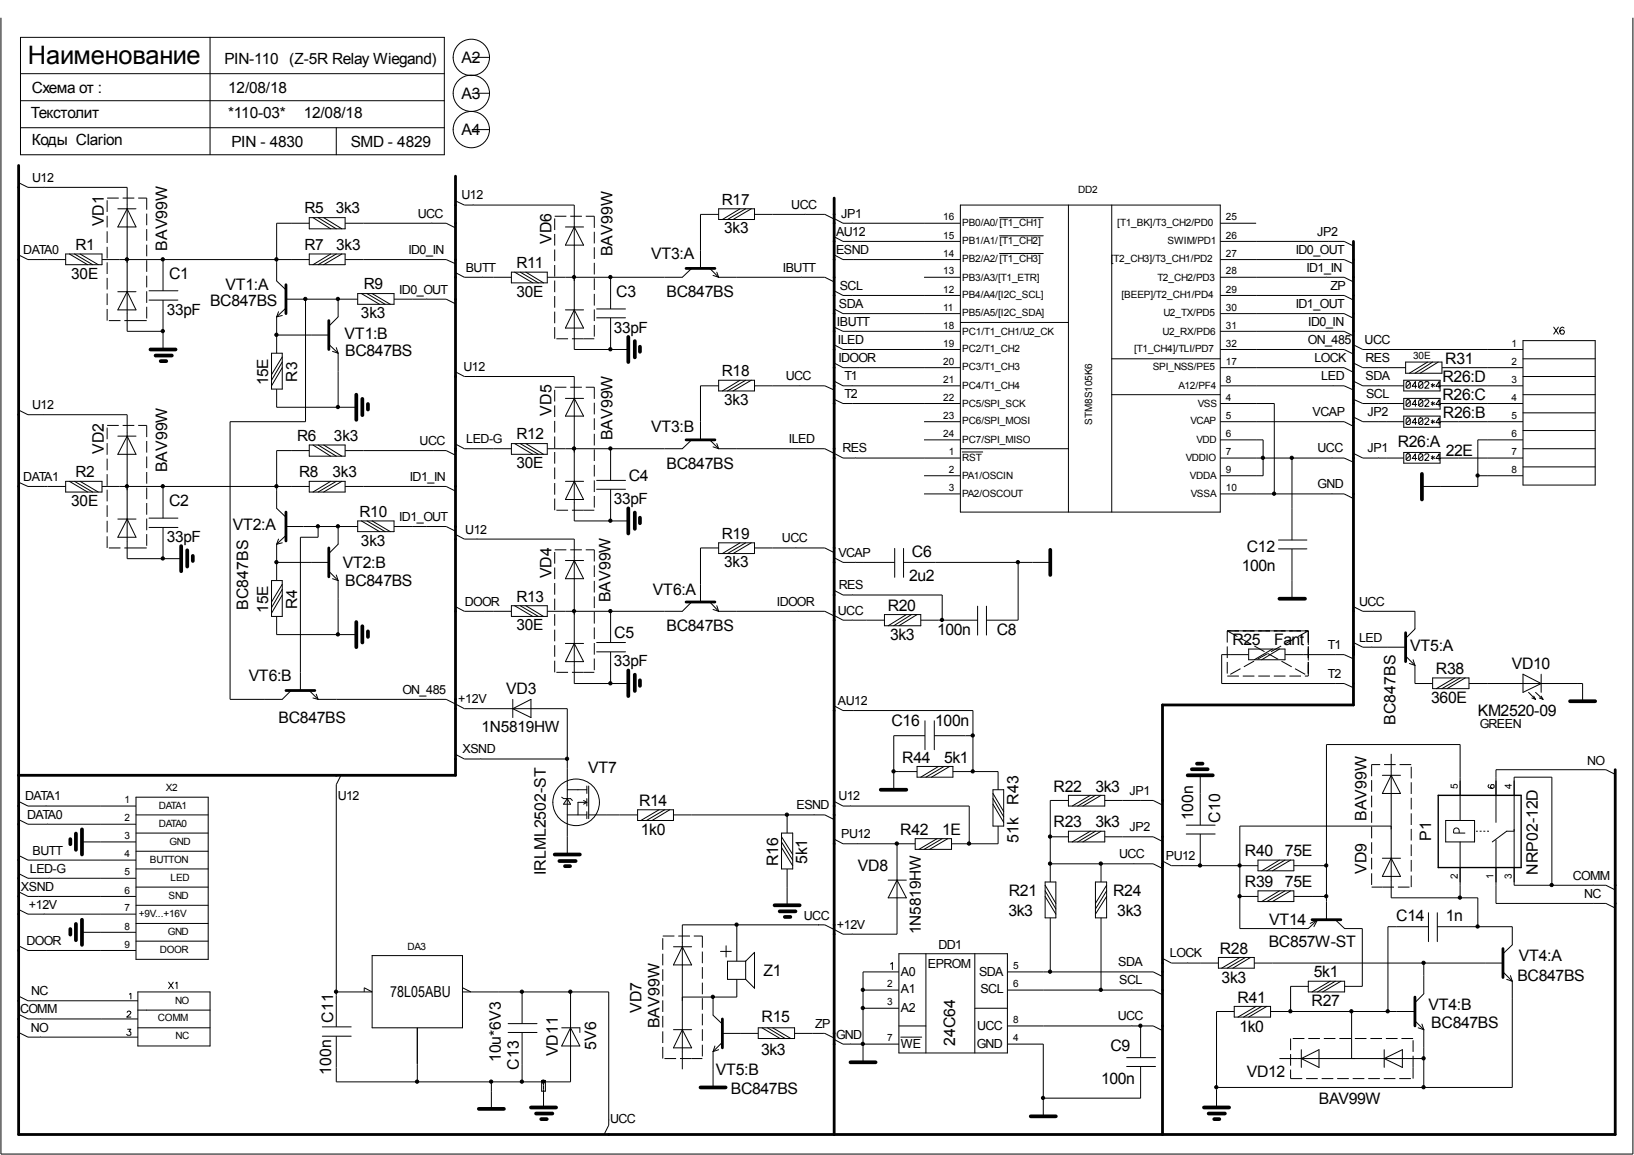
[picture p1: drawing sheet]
<svg xmlns="http://www.w3.org/2000/svg" width="297mm" height="210mm" viewBox="0 0 297 210" stroke-linecap="round" stroke-linejoin="round" font-family="sans-serif">
<g fill="none" stroke="#000" stroke-width=".18">
<path d="M.2 3.2v206.5h296.6v-206.5M3.7 6.8h77.1v21.3h-77.1zM3.7 18.3h77.1M3.7 13.4h77.1M38.2 6.8v21.3M85.8 10.4h3.3M85.8 16.9h3.3M3.4 33.2l1.7 .9h18v26.1h6.5M3.7 23.2h77.1M8 34v.1M21.4 37.9h3.3M23.1 37.9l1.6 3.3h-3.3z"/>
<path d="M56.2 39.6h6.5v2h-6.5zM56.9 39.6l3.2 2M57.8 39.6l3.3 2M58.8 39.6l3.3 2M61.1 23.2v4.9M82.8 36.5l1.6 .8h20v26.2h9.8M85.8 23.6h3.3M86 37.2v.1M130.6 39h-3.3v9.8M130.6 37.9h6.6v2h-6.6zM134.5 37.9l-3.2 2M135.6 37.9l-3.4 2"/>
<path d="M136.6 37.9l-3.3 2M137.2 39h12.7l1.7 .8M146.4 38.9v.1M151.6 39.7l1.6 .9h21.4M174.6 37.3h47.2v55.8h-47.2zM181.7 39.6h8M194.2 37.3v55.8M202.1 37.3v55.8M3.4 46.3l1.7 .9h6.8M8 47.1v.1M11.9 46.2h6.6v1.9h-6.6zM12.6 46.2l3.3 1.9"/>
<path d="M13.5 46.2l3.3 1.9M14.6 46.2l3.3 1.9M18.5 47.2h37.7M21.4 53h3.3M23.1 53l1.6 3.3h-3.3zM27.1 52.8h5.2M27.1 54.5h5.2M29.6 47.2v5.6M29.6 54.5v9M50.3 57.6v6.6M50.6 56.7l-.3 .9M51.3 57.3l-1 .3"/>
<path d="M52 54.4h13M52 56l-1.7 1.6M55.5 54.4v22.2h-13.7v50.5h9.5l1.6-1.6M56.2 40.6h-5.9v10.5l1.7 1.6M56.2 46.2h6.5v1.9h-6.5zM60.1 46.2l-3.2 1.9M61.1 46.2l-3.3 1.9M61.5 54.4v3.2l-1.7 1.7M62.1 46.2l-3.3 1.9M62.7 47.2h18.4l1.7 .7M62.7 40.6h18.4l1.7 .8M65 53.4h6.6v1.9h-6.6z"/>
<path d="M65.7 53.4l3.3 1.9M66.7 53.4l3.3 1.9M67.6 53.4l3.4 1.9M71.6 54.4h9.5l1.7 .8M77.6 54.3v.1M77.8 47.1v.1M78.5 40.5v.1M82.8 49.5l1.6 .9h8.6M87.7 50.3v.1M93 49.5h6.5v1.9h-6.5zM93.6 49.5l3.3 1.9M94.6 49.5l3.3 1.9"/>
<path d="M95.6 49.5l3.2 1.9M102.8 41.2h3.3M102.8 56.3h3.3M104.4 41.2l1.7 3.3h-3.3zM104.4 56.3l1.7 3.3h-3.3zM108.5 56.1h5.2M108.5 57.8h5.2M111 50.4v5.7M111 57.8v5.7M125.7 48.8l-1.7 1.6h-24.5M129 48.8l1.6 1.6M129.6 50.1l1 .3"/>
<path d="M130.3 49.5l.3 .9M130.6 50.4h19.3l1.7 .8M145.7 50.3v.1M151.6 46.3l1.6 .9h21.4M151.6 59.5l1.6 .7h21.4M151.6 56.1l1.6 .9h21.4M151.6 52.8l1.6 .9h21.4M151.6 43l1.6 .9h21.4M154.9 40.5v.1M154.9 43.8v.1M154.9 53.6v.1M154.9 56.9v.1"/>
<path d="M155.2 47.1v.1M168 50.4h6.6M174.6 58.6h19.6M181.7 46.1h8M181.7 42.9h8M221.8 47.2h22.5l1.7 .7M221.8 40.6h6.5M221.8 50.4h22.5l1.7 .8M221.8 57h22.5l1.7 .8M221.8 53.7h22.5l1.7 .8M221.8 43.9h22.5l1.7 .8M240.5 47.1v.1"/>
<path d="M240.5 56.9v.1M241.1 50.3v.1M241.5 43.8v.1M243.4 53.6v.1M282.4 59.5l.9 1.2M283.3 59.5l-.9 1.2M284.3 59.6l-.1-.1a.63 .63 0 0 0-.7 .4 .63 .63 0 0 0 .3 .8 .42 .42 0 0 0 .6-.2 .42 .42 0 0 0-.3-.6 .42 .42 0 0 0-.6 .4M3.4 74.5l1.7 .9h18v26.1h9.8M8 75.3v.1M21.4 79.3h3.3M23.1 79.3l1.6 3.3h-3.3zM49.4 64.2h1.9v6.5h-1.9z"/>
<path d="M50.3 70.7v3.3h14.5M50.3 60.9h9.5M51.3 66.8l-1.9 3.3M51.3 65.8l-1.9 3.3M51.3 64.9l-1.9 3.2M59.8 62.6l1.7 1.6M60.5 63.9l1 .3M61.1 63.2l.4 1M61.5 64.2v9.8M82.8 67.6l1.6 .8h20v26.3h9.8M86.4 68.3v.1M102.8 72.4h3.3"/>
<path d="M104.4 72.4l1.7 3.2h-3.3zM125.7 79.9l-1.7 1.6h-24.5M129 79.9l1.6 1.6M130.6 70.1h-3.3v9.8M130.6 69.1h6.6v1.9h-6.6zM134.5 69.1l-3.2 1.9M135.6 69.1l-3.4 1.9M136.6 69.1l-3.3 1.9M137.2 70.1h12.7l1.7 .8M145.4 70v.1M151.6 72.6l1.6 .7h21.4M151.6 66l1.6 .8h21.4"/>
<path d="M151.6 62.7l1.6 .8h21.4M151.6 69.3l1.6 .8h21.4M154.9 63.4v.1M154.9 70v.1M154.9 73.3h.1M155.5 60.1v.1M156.2 66.7v.1M168 76.6h6.6M168 79.9h6.6M202.1 71.7h19.7M202.1 65.2h19.7M221.8 79.9h7.8v6.6h-7.8"/>
<path d="M221.8 76.6h22.5l1.7 .9M221.8 70.1h22.5l1.7 .8M221.8 66.8h22.5l1.7 .9M221.8 60.2h22.5l1.7 .9M221.8 73.3h9.8v16.5M221.8 63.5h22.5l1.7 .9M241.5 60.1v.1M241.8 76.6h.1M242.1 63.4v.1M242.1 66.7v.1M242.4 70v.1M246 75.8l1.7 .8h7.5"/>
<path d="M246 72.6l1.7 .7h7.5M246 66l1.7 .8h7.8M246 62.7l1.7 .8h29.2M246 69.3l1.7 .8h7.5M250.6 63.4v.1M250.6 66.7v.1M250.6 70v.1M250.6 73.3h.1M250.6 76.6h.1M255.2 69.1h6.6v1.9h-6.6zM255.2 72.4h6.6v2h-6.6zM255.2 75.6h6.6v2.1h-6.6z"/>
<path d="M255.5 65.8h6.6v2h-6.6zM255.8 72.7h.4l.2 .2v.8l-.2 .1h-.4l-.2-.1v-.8zM255.8 76h.4l.2 .2v.8l-.2 .1h-.4l-.2-.1v-.8zM255.8 69.4h.4l.2 .2v.8l-.2 .1h-.4l-.2-.1v-.8zM256.4 72.9l-.8 .8M256.4 76.2l-.8 .8M256.4 69.6l-.8 .8M257.6 73.5h-.9l.6-.8v1.1M257.6 76.8h-.9l.6-.8v1.1M257.6 70.2h-.9l.6-.8v1.1M258.1 72.7h.4l.2 .2v.8l-.2 .1h-.4l-.2-.1v-.8zM258.1 76h.4l.2 .2v.8l-.2 .1h-.4l-.2-.1v-.8z"/>
<path d="M258.1 69.4h.4l.2 .2v.8l-.2 .1h-.4l-.2-.1v-.8zM258.7 72.9l-.8 .8M258.7 76.2l-.8 .8M258.7 69.6l-.8 .8M259 72.9l.2-.2h.5l.1 .3-.8 .8h.8M259 76.2l.2-.2h.5l.1 .3-.8 .8h.8M259 69.6l.2-.2h.5l.1 .3-.8 .8h.8M259.5 65.8l-3.3 2M260.2 73.2l.6 .3M260.2 76.5l.6 .3M260.2 69.9l.6 .3M260.4 69.7v.7"/>
<path d="M260.4 73v.7M260.4 76.3v.7M260.4 65.8l-3.2 2M260.8 73.2l-.6 .3M260.8 76.5l-.6 .3M260.8 69.9l-.6 .3M261.5 65.8l-3.4 2M261.8 76.6h15.1M261.8 73.3h15.1M261.8 70.1h15.1M261.9 73.5h-.9l.6-.8v1.1M261.9 76.8h-.9l.6-.8v1.1"/>
<path d="M261.9 70.2h-.9l.6-.8v1.1M262.1 66.8h14.8M276.9 79.9h-8.3v8.5h-10.1M276.9 68.4h13.1M276.9 61.9h13.1v26.3h-13.1zM276.9 71.7h13.1M276.9 65.2h13.1M276.9 75h13.1M276.9 78.2h13.1M3.4 87.6l1.7 .8h6.8M8 88.3v.1M11.9 87.5h6.6v1.9h-6.6z"/>
<path d="M12.6 87.5l3.3 1.9M13.5 87.5l3.3 1.9M14.6 87.5l3.3 1.9M18.5 88.4h37.7M21.4 94.3h3.3M23.1 94.3l1.6 3.3h-3.3zM27.1 94.2h5.2M27.1 95.9h5.2M29.6 88.4v5.8M29.6 95.9v5.6M50.3 98.9v6.6M50.6 98l-.3 .9"/>
<path d="M51.3 98.7l-1 .2M52 95.7h13M52 97.3l-1.7 1.6M56.2 81.9h-5.9v10.5l1.7 1.6M56.2 87.5h6.5v1.9h-6.5zM56.2 80.9h6.5v2h-6.5zM56.9 80.9l3.2 2M57.8 95.7v1.9h-3.2v27.9M57.8 80.9l3.3 2M58.8 80.9l3.3 2M60.1 87.5l-3.2 1.9M61.1 87.5l-3.3 1.9"/>
<path d="M61.5 95.7v3.2l-1.7 1.7M62.1 87.5l-3.3 1.9M62.7 88.4h18.4l1.7 .9M62.7 81.9h18.4l1.7 .8M65 94.7h6.6v1.9h-6.6zM65.7 94.7l3.3 1.9M66.7 94.7l3.3 1.9M67.6 94.7l3.4 1.9M71.6 95.7h9.5l1.7 .8M77.6 95.6v.1M78.1 88.3v.1M78.8 81.8v.1"/>
<path d="M82.8 97.1l1.6 .9h20v26.2h9.8M82.8 80.7l1.6 .8h8.6M86.7 97.9v.1M88.3 81.5h.1M93 80.6h6.5v2h-6.5zM93.6 80.6l3.3 2M94.6 80.6l3.3 2M95.6 80.6l3.2 2M102.8 87.5h3.3M104.4 87.5l1.7 3.3h-3.3zM108.5 87.3h5.2M108.5 88.9h5.2"/>
<path d="M111 81.5v5.8M111 88.9v5.8M129.6 81.2l1 .3M130.3 80.6l.3 .9M130.6 81.5h19.3l3.3 1.7h21.4M130.6 99.6h-3.3v9.8M130.6 98.7h6.6v1.9h-6.6zM134.5 98.7l-3.2 1.9M135.6 98.7l-3.4 1.9M136.6 98.7l-3.3 1.9M137.2 99.6h12.7l1.7 .8M144.7 99.5v.1"/>
<path d="M146 81.5h.1M155.5 83.2h.1M162.6 99.7v5.2M164.3 99.7v5.2M168 89.8h6.6M168 86.5h6.6M174.6 81.5h19.6M174.9 82.1h3.7M221.8 89.8h22.5l1.7 .8M221.8 83.2h22.5l1.7 .8M232.4 98.1h5.2M232.4 99.8h5.2"/>
<path d="M234.9 83.2v14.9M234.9 99.8v9M242.1 83.2h.1M242.1 89.7v.1M246 82.4l1.7 .8h7.5M250.6 83.2h.1M255.2 82.2h6.6v2h-6.6zM255.8 82.5h.4l.2 .2v.8l-.2 .2h-.4l-.2-.2v-.8zM256.4 82.7l-.8 .8M257.6 83.3h-.9l.6-.8v1.2M258.1 82.5h.4l.2 .2v.8l-.2 .2h-.4l-.2-.2v-.8zM258.7 82.7l-.8 .8"/>
<path d="M259 82.7l.2-.2 .5 .1 .1 .2-.8 .9h.8M260.2 83l.6 .3M260.4 82.8v.7M260.8 83l-.6 .3M261.8 83.2h15.1M261.9 83.3h-.9l.6-.8v1.2M268.6 86.5h8.3M276.9 81.5h13.1M276.9 84.9h13.1M49.4 105.5h1.9v6.5h-1.9zM50.3 112v3.3h14.5M50.3 102.2h9.5"/>
<path d="M51.3 108.1l-1.9 3.3M51.3 107.1l-1.9 3.3M51.3 106.2l-1.9 3.2M59.8 103.8l1.7 1.7M60.5 105.2l1 .3M61.1 104.5l.4 1M61.5 105.5v9.8M82.8 110.3l1.6 .8h8.6M88.1 111v.1M93 110.1h6.5v1.9h-6.5zM93.6 110.1l3.3 1.9M94.6 110.1l3.3 1.9"/>
<path d="M95.6 110.1l3.2 1.9M102.8 101.9h3.3M102.8 116.9h3.3M104.4 101.9l1.7 3.3h-3.3zM104.4 116.9l1.7 3.3h-3.3zM108.5 116.8h5.2M108.5 118.5h5.2M111 111.1v5.7M111 118.5v5.7M125.7 109.4l-1.7 1.7h-24.5M129 109.4l1.6 1.7M129.6 110.8l1 .3"/>
<path d="M130.3 110.1l.3 1M130.6 111.1h19.3l1.7 .8M145 111v.1M151.6 111.9l1.6 .8h7.6M151.6 107.3l1.6 .8h18.1v4.6M151.6 101.4l1.6 .8h9.4M154.9 108v.1M154.9 112.6v.1M155.5 102.1v.1M160.8 111.7h6.6v2h-6.6zM164.3 102.2h26.6M164.8 111.7l-3.3 2"/>
<path d="M165.7 111.7l-3.2 2M166.7 111.7l-3.3 2M167.4 112.7h10.3M177.7 110.2v5.2M179.3 110.2v5.2M185.1 102.2v10.5h-5.8M227 119h-4.9v5.2h22.2l1.7 .8M227 118h6.6v1.9h-6.6zM231.3 118l-3.3 1.9M232.6 118l-3.2 1.9M233.6 119h10.7l1.7 .7M242.7 118.9v.1"/>
<path d="M246 110.3l1.7 .8h9.5v3.2l-1.7 1.7M246 116.8l1.7 .8h7.8M249.3 117.5v.1M249.7 111v.1M255.5 119.2l1.7 1.7M256.9 119.9l.3 1M56.2 125.5l1.6 1.6M56.9 126.8l.9 .3M57.5 126.2l.3 .9M57.8 127.1h23.3l3.3 1.7h18.7v26.5M77.6 127v.1M82.8 137.1l1.6 .8h18.7"/>
<path d="M86 128.7v.1M87.4 137.9h.1M93.2 127.1v3.3M93.2 128.8l3.3-1.7v3.3zM151.6 128.3l1.6 .8h23.7v11.1M155.2 129v.1M166.7 139.3h6.5v1.9h-6.5zM168.1 133.7h-5.6v9.8M168.1 131v5.2M169.8 133.7h7.1M169.8 131v5.2M170.6 139.3l-3.2 1.9"/>
<path d="M171.6 139.3l-3.3 1.9M172.6 139.3l-3.3 1.9M242.7 124.1v.1M252.9 137v26.2h15.7v5.2M256.2 120.6l1 .3M257.2 120.9v3.3h3.2M260.4 123.2h6.6v2h-6.6zM264.4 123.2l-3.3 2M265.4 123.2l-3.3 2M266.4 123.2l-3.3 2M267 124.2h20.7v3.2M276.9 122.5l3.3 1.7-3.3 1.6z"/>
<path d="M277.9 125.8l1.2 1.3M278.5 126.8l.6 .3M278.8 126.5l.3 .6M279.1 125.8l1.4 1.3M279.8 126.8l.7 .3M280.2 126.5l.3 .6M280.2 122.5v3.3M290.3 139.8v.1M3.4 145.6l1.7 .9h19.6M3.4 155.5l1.7 .8h19.6M3.4 158.8l1.7 .8h19.6M3.4 148.9l1.7 .9h19.6"/>
<path d="M8.4 146.4v.1M8.6 149.7v.1M9 156.2v.1M9 159.5v.1M14.9 153h9.8M24.7 148.1h13.1M24.7 144.9h13.1v29.4h-13.1zM24.7 157.9h13.1M24.7 151.4h13.1M24.7 154.7h13.1M61.1 144.9h.1M62 140.9l-.9 1.7v44"/>
<path d="M102.1 144.9l.3 .2h1.3l.4 .4M103.1 148.1h3.6M103.1 143.5h3.6M103.1 145.1l.6 1h-1.3zM106.1 145.5l.6 .3M106.7 142.8v1.4M106.7 145.1v1.4M106.7 147.5v1.3M106.7 145.8l-.6 .3M106.7 145.8h-1.6v2.3M107 148.1h8.9M107 142.8v6"/>
<path d="M115.9 147.2h6.5v1.9h-6.5zM119.8 147.2l-3.3 1.9M120.8 147.2l-3.3 1.9M121.8 147.2l-3.3 1.9M122.4 148.1h27.5l1.7 .8M142.1 151.4h2v6.5h-2zM142.1 152.1l2 3.2M142.1 153l2 3.3M142.1 154l2 3.3M143.1 148.1v3.3M143.1 157.9v6.6M148 148v.1"/>
<path d="M151.6 145.6l1.6 .9h23v6.8M151.6 152.5l1.6 .8h13.2M154.6 146.4v.1M155.9 153.3h.1M161.5 159.9h3.3M162.5 140.2h4.2M163.1 153.3v16.5h-9.9l-3.3-1.7h-25.9v26.2M163.1 159.9l1.7 3.3h-3.3zM166.4 152.4h6.6v2h-6.6zM170.3 152.4l-3.3 2M171.3 152.4l-3.3 2M172.3 152.4l-3.3 2"/>
<path d="M173.2 140.2h8.2v3.3M180.5 143.5h2v6.6h-2zM180.5 146.1l2 3.4M180.5 145.1l2 3.3M180.5 144.2l2 3.3M181.4 150.1v3.2h-8.4M190.9 152.1h3.3M190.9 157h18.7l1.7 .8M194.2 144.5h6.6v2h-6.6zM194.2 145.5h-3.3v14.8M194.2 151.1h6.6v1.9h-6.6zM198.2 151.1l-3.3 1.9"/>
<path d="M198.2 144.5l-3.3 2M199.1 151.1l-3.2 1.9M199.1 144.5l-3.2 2M200.2 157v3.3M200.2 151.1l-3.4 1.9M200.2 144.5l-3.4 2M200.8 152.1h8.8l1.7 .8M200.8 145.5h8.8l1.7 .8M206.1 156.9v.1M207.3 145.4v.1M207.3 152v.1M211.3 156.5l1.6 .8h15.8"/>
<path d="M214.9 157.2v.1M215.6 150h5.3M215.6 151.6h5.3M218.2 140.9v9.1M218.2 151.6v5.7M228.7 156.3h6.5v2h-6.5zM232.6 156.3l-3.2 2M233.6 156.3l-3.3 2M234.6 156.3l-3.3 2M235.2 157.3h5.9M251.3 140.9h3.3M251.3 156h3.3"/>
<path d="M252.9 150.1h-27.5v18.7h12.4l1.7-1.7M252.9 140.9l1.7 3.3h-3.3zM252.9 156l1.7 3.3h-3.3zM262.8 149.1h5.3v3.9h-5.3zM265.3 151.4v-.4a.51 .51 0 0 0-.5-.5 .51 .51 0 0 0-.6 .5v.4h2.2M265.4 149.1v-13.8h-24.3v31.8M265.4 153v10.2M268.3 151.1h.3M269 151.1h.3M269.7 151.1h.3M270.3 151.1h.4M270.7 142.6l-.2 .2a.59 .59 0 0 0 .5 .5 .59 .59 0 0 0 .6-.4 .32 .32 0 0 0-.5-.3 .32 .32 0 0 0 0 .6l.2 .1"/>
<path d="M271.9 152.7v11.5h20l1.7 .8M275.3 151.1h-1.4l-2.6 1.9M293.6 140.7l-1.7-.8h-20v9.6M3.4 171.9l1.7 .8h19.6M3.4 165.3l1.7 .8h19.6M3.4 162.1l1.7 .8h19.6M7 162.8v.1M8 166v.1M8.4 172.6v.1M14.9 169.4h9.8M24.7 171h13.1M24.7 167.8h13.1"/>
<path d="M24.7 164.5h13.1M24.7 161.2h13.1M30.6 178.5l.9 1.2M31.5 178.5l-.9 1.2M31.9 178.7l.3-.2v1.2M67.6 173.7h16.5v13.1h-16.5zM84.1 179.5l1.5 .8M122.4 172.1h3.3M124 172.1l1.7 3.3h-3.3zM131 172.9h1.9M132 171.9v2M133.9 178v3.2h-9.9"/>
<path d="M133.9 168.1v6.6M135.6 174.7h-3.4v3.3h3.4M135.6 174.7v3.3M135.6 174.7l1.6-1.6v6.5l-1.6-1.6M148.7 168.1h.1M154.9 169.7v.1M156.9 179.9h6.5M161.9 175.2l.3-.3v1.3M163.4 176.6h-6.5v16.5M163.4 173.3h19.7v18.1h-19.7zM168.3 173.3v18.1M177.2 173.3v18.1"/>
<path d="M183.1 176.6h26.5l1.7 .9M183.1 179.9h26.5l1.7 .9M190 160.3h1.9v6.5h-1.9zM190 160.9l1.9 3.3M190 161.9l1.9 3.3M190 162.9l1.9 3.2M190.9 166.8v9.8M199.1 160.3h2.1v6.5h-2.1zM200.2 166.8v13.1M201.2 160.9l-2.1 3.3M201.2 161.9l-2.1 3.3M201.2 162.9l-2.1 3.2"/>
<path d="M205.7 176.5v.1M205.7 179.8v.1M211.3 174.2l1.6 .8h8.6M215.9 174.9v.1M221.5 174h6.5v2h-6.5zM225.4 162.9h3.3M225.4 174l-3.3 2M226.4 174l-3.3 2M227.3 174l-3.2 2M228 175h45.2M228.7 161.9h6.5v1.9h-6.5zM232.6 161.9l-3.2 1.9"/>
<path d="M233.6 161.9l-3.3 1.9M234.6 161.9l-3.3 1.9M235.2 162.9h5.9M237.8 179.3h-3.2v4.5M237.8 178.3h6.6v2h-6.6zM239.5 167.1l-.7 1.3M239.5 167.1l-1.3 .7M241.8 178.3l-3.3 2M242.7 167.1l1.7 1.7h3.2v10.5h-3.2M242.7 178.3l-3.2 2M243.8 178.3l-3.3 2M258.8 175v5.6l-1.6 1.6"/>
<path d="M259.7 168.4h-7.4v15.4M259.7 165.9v5.2M261.3 168.4h13.6v3.3l-1.7 1.6M261.3 165.9v5.2M273.2 176.6l1.7 1.7M273.9 178l1 .3M274.6 177.3l.3 1M274.9 178.3v19.3h-53.8M282.1 160.9v-19.7h-6.8v19.7h16.6l1.7 .8M289.6 160.8v.1M289.6 164.1v.1M3.4 187.6l1.7 .9h20"/>
<path d="M3.4 184.3l1.7 .9h20M3.4 181l1.7 .9h20M7.4 181.8v.1M7.4 185.1v.1M7.4 188.4v.1M23.1 184l.1-.2a.34 .34 0 0 1 .5 0 .34 .34 0 0 1-.1 .5l-.6 .5h.8M23.2 187h.6l-.3 .5a.38 .38 0 0 1 .2 .5 .38 .38 0 0 1-.6 .1l-.1-.1M23.5 180.7l.3-.2v1M25.1 180.3h13.1v9.8h-13.1zM25.1 183.6h13.1M25.1 186.8h13.1M58.6 186.6h5.2"/>
<path d="M58.6 188.3h5.2M61.1 180.3h6.5l-1.4-.8v.8M75.9 186.8v9.8M84.1 180.3h26.6v24.2l-.9 1.7M89.3 196.6v4.9M92.4 186h5.2M92.4 187.6h5.2M94.9 180.3v5.7M94.9 187.6v9M98.5 196.4h.6v1.9h-.6zM98.8 196.6v4.7M102.1 186.8h3.3v.8"/>
<path d="M103.7 180.3v16.3h-42.6v-8.3M103.7 186.8l1.7 3.3h-3.3zM122.4 187.1h3.3M124 187.1l1.7 3.3h-3.3zM129.6 181.2v3.3l1.7 1.6M129.6 191.1v6.5M130 190.1l-.4 1M130.6 190.8l-1 .3M131.3 187.8h6.5M131.3 189.4l-1.7 1.7M137.8 186.8h6.6v1.9h-6.6zM138.5 186.8l3.3 1.9"/>
<path d="M139.5 186.8l3.2 1.9M140.5 186.8l3.3 1.9M144.4 187.8h5.5l1.7 .9M149.7 187.7v.1M151.6 188.9l1.6 .9h10.2M154.6 189.7v.1M156.9 183.2h6.5M163.4 186.5h4.9M163.7 188.5h3.9M177.2 183.2h5.9M183.1 189.8h6.6v13.1M183.1 186.5h26.5l1.7 .8"/>
<path d="M204.8 192.2h5.3M204.8 193.8h5.3M205.7 186.4v.1M207.3 193.8v5.8h-17.6M207.3 186.5v5.7M224.4 183.8h-3.3v17.5M224.4 182.9h6.6v1.9h-6.6zM228.3 182.9l-3.3 1.9M229.4 182.9l-3.3 1.9M230.3 182.9l-3.3 1.9M231 183.8h26.2M232.6 192.4h26.2"/>
<path d="M236.6 190.8v3.2M236.6 192.4l3.2-1.6v3.2zM245.7 183.8v8.6M251.6 190.8v3.2M251.6 192.4l3.3-1.6v3.2zM257.2 185.5l1.6 1.6M257.8 186.8l1 .3M258.5 186.1l.3 1M258.8 187.1v10.5M110.7 203.6h.1"/>
<circle cx="85.7" cy="16.9" r="3.3"/>
<circle cx="85.7" cy="10.4" r="3.3"/>
<circle cx="85.7" cy="23.6" r="3.3"/>
<circle cx="104.7" cy="145.8" r="4.2"/>
</g>
<g fill="#000" stroke="#000" stroke-width=".18">
<circle cx="23.1" cy="47.1" r=".3"/>
<circle cx="29.6" cy="47.1" r=".3"/>
<circle cx="50.3" cy="47.1" r=".3"/>
<circle cx="55.5" cy="54.3" r=".3"/>
<circle cx="61.4" cy="54.3" r=".3"/>
<circle cx="104.4" cy="50.3" r=".3"/>
<circle cx="111" cy="50.3" r=".3"/>
<circle cx="29.6" cy="60.2" r=".3"/>
<circle cx="50.3" cy="60.8" r=".3"/>
<circle cx="61.4" cy="74" r=".3"/>
<circle cx="111" cy="63.5" r=".3"/>
<circle cx="23.1" cy="88.4" r=".3"/>
<circle cx="29.6" cy="88.4" r=".3"/>
<circle cx="50.3" cy="88.4" r=".3"/>
<circle cx="57.8" cy="95.6" r=".3"/>
<circle cx="61.4" cy="95.6" r=".3"/>
<circle cx="104.4" cy="81.5" r=".3"/>
<circle cx="111" cy="94.6" r=".3"/>
<circle cx="111" cy="81.5" r=".3"/>
<circle cx="229.6" cy="83.2" r=".3"/>
<circle cx="231.6" cy="89.7" r=".3"/>
<circle cx="234.8" cy="83.2" r=".3"/>
<circle cx="268.6" cy="86.4" r=".3"/>
<circle cx="29.6" cy="101.5" r=".3"/>
<circle cx="50.3" cy="102.2" r=".3"/>
<circle cx="61.4" cy="115.3" r=".3"/>
<circle cx="104.4" cy="111.1" r=".3"/>
<circle cx="111" cy="111.1" r=".3"/>
<circle cx="171.2" cy="112.7" r=".3"/>
<circle cx="185" cy="102.2" r=".3"/>
<circle cx="103.1" cy="137.9" r=".3"/>
<circle cx="111" cy="124.2" r=".3"/>
<circle cx="176.8" cy="133.7" r=".3"/>
<circle cx="143" cy="148.1" r=".3"/>
<circle cx="162.4" cy="140.2" r=".3"/>
<circle cx="163" cy="153.3" r=".3"/>
<circle cx="176.1" cy="153.3" r=".3"/>
<circle cx="176.8" cy="140.2" r=".3"/>
<circle cx="190.9" cy="152" r=".3"/>
<circle cx="190.9" cy="156.9" r=".3"/>
<circle cx="200.1" cy="156.9" r=".3"/>
<circle cx="218.1" cy="157.3" r=".3"/>
<circle cx="225.3" cy="157.3" r=".3"/>
<circle cx="241.1" cy="157.3" r=".3"/>
<circle cx="133.9" cy="168" r=".3"/>
<circle cx="156.8" cy="179.9" r=".3"/>
<circle cx="190.9" cy="176.6" r=".3"/>
<circle cx="200.1" cy="179.9" r=".3"/>
<circle cx="225.3" cy="162.9" r=".3"/>
<circle cx="241.1" cy="162.9" r=".3"/>
<circle cx="258.8" cy="175" r=".3"/>
<circle cx="265.4" cy="163.1" r=".3"/>
<circle cx="268.6" cy="168.4" r=".3"/>
<circle cx="282.1" cy="160.8" r=".3"/>
<circle cx="61.1" cy="180.2" r=".3"/>
<circle cx="75.8" cy="196.6" r=".3"/>
<circle cx="89.3" cy="196.6" r=".3"/>
<circle cx="94.9" cy="196.6" r=".3"/>
<circle cx="94.9" cy="180.2" r=".3"/>
<circle cx="98.8" cy="196.6" r=".3"/>
<circle cx="103.7" cy="180.2" r=".3"/>
<circle cx="129.6" cy="181.2" r=".3"/>
<circle cx="156.8" cy="183.2" r=".3"/>
<circle cx="156.8" cy="189.7" r=".3"/>
<circle cx="189.6" cy="199.5" r=".3"/>
<circle cx="207.3" cy="186.4" r=".3"/>
<circle cx="221.1" cy="197.6" r=".3"/>
<circle cx="234.6" cy="183.8" r=".3"/>
<circle cx="245.7" cy="183.8" r=".3"/>
<circle cx="252.3" cy="183.8" r=".3"/>
<circle cx="258.8" cy="192.3" r=".3"/>
<circle cx="258.8" cy="197.6" r=".3"/>
</g>
<g fill="none" stroke="#000" stroke-width=".51">
<path d="M3.4 30.1v176.1h290.2v-66.3M82.8 32v108.9h-79.4M151.6 36v170.2M52 51.7v5.3M59.8 58.3v5.2M124.7 48.8h5.3M246 43.9v84.2h-34.7v78.1M124.7 79.9h5.3M52 93.1v5.2M59.8 99.6v5.2M124.7 109.4h5.3M255.5 115v5.2"/>
<path d="M52 125.5h5.2M238.5 167.1h5.3M273.2 172.4v5.2M131.3 185.2v5.2M257.2 181.2v5.3"/>
</g>
<g fill="none" stroke="#000" stroke-width=".18" stroke-dasharray="2.1 .7" stroke-linecap="butt">
<path d="M19.5 36h7.2M26.7 36v22.3M100.8 39.3h7.2M108 39.3v22.3M19.5 58.3v-22.3M24.7 58.3h-5.2M26.7 58.3h-2M19.5 77.3h7.2M26.7 77.3v22.3M100.8 61.6v-22.3M100.8 70.4h7.2M106.1 61.6h-5.3"/>
<path d="M108 61.6h-1.9M108 70.4v22.3M19.5 99.6v-22.3M24.7 99.6h-5.2M26.7 99.6h-2M100.8 99.9h7.2M100.8 92.7v-22.3M106.1 92.7h-5.3M108 99.9v22.3M108 92.7h-1.9M223.1 114.7v8.2M223.1 114.7h14.7"/>
<path d="M223.1 114.7l14.7 8.2M237.8 114.7v8.2M237.8 114.7h-14.7M237.8 114.7l-14.7 8.2M100.8 122.2v-22.3M106.1 122.2h-5.3M108 122.2h-1.9M223.1 122.9h14.7M237.8 122.9v-8.2M249.3 139v22.2M256.5 139h-7.2M120.5 170.1h7.2"/>
<path d="M127.7 170.1v22.3M249.3 161.2h2M251.3 161.2h5.2M256.5 161.2v-22.2M120.5 192.4v-22.3M125.7 192.4h-5.2M127.7 192.4h-2M234.6 196h22.3M234.6 188.7v7.3M256.9 196v-2M256.9 194v-5.3M256.9 188.7h-22.3"/>
</g>
<g fill="none" stroke="#000" stroke-width=".68">
<path d="M27.3 63.5h4.6M28.3 64.6h2.9M29.2 65.6h1M64.8 71.7v4.6M65.9 72.5v3M66.9 73.4v1M114.2 61.2v4.6M115.4 62v3M116.3 63v.9M32.9 99.2v4.6M114.2 92.4v4.6M115.4 93.1v3"/>
<path d="M116.3 94.1v1M190.9 99.9v4.6M258.5 86.1v4.7M34 100v3M35.1 101v1M64.8 113v4.6M65.9 113.8v3M66.9 114.7v1.1M232.6 108.8h4.6M114.2 121.8v4.7M115.4 122.6v3M116.3 123.6v1"/>
<path d="M216.7 139.8h2.8M217.6 138.8h1M285.4 127.4h4.6M12.8 152.5v.9M13.8 151.5v2.9M14.9 150.7v4.6M100.8 155.3h4.6M101.7 156.5h2.9M102.7 157.4h.9M160.1 143.5h4.7M215.9 140.9h4.6M12.8 168.8v1.1"/>
<path d="M13.8 167.9v3M14.9 167.1v4.6M140.8 164.5h4.6M141.7 165.6h2.9M142.7 166.6h1M127.3 197.6h4.6M154.6 193.1h4.6M87 201.5h4.6M96.5 201.3h4.6M97.5 202.4h2.9M98.4 203.4h1M187.4 202.9h4.5"/>
<path d="M218.9 201.3h4.5M219.7 202.4h3M220.7 203.4h1"/>
</g>
<path d="M261.5 144.5h15v13.2h-15zM275.3 150.8v.1" fill="none" stroke="#000" stroke-width=".25"/>
<text font-size="4.6" x="5.1" y="11.6">Наименование</text>
<g font-size="2.9">
<text x="83.9" y="11.4">A2</text>
<text x="83.9" y="18">A3</text>
<text x="83.9" y="24.5">A4</text>
<text x="18.9" y="41.2" transform="rotate(-90 18.9 41.2)">VD1</text>
<text x="30.4" y="45.6" transform="rotate(-90 30.4 45.6)">BAV99W</text>
<text x="100.2" y="44.4" transform="rotate(-90 100.2 44.4)">VD6</text>
<text x="111.3" y="46.6" transform="rotate(-90 111.3 46.6)">BAV99W</text>
<text x="118.4" y="47.1">VT3:A</text>
<text x="30.7" y="50.7">C1</text>
<text x="41" y="52.7">VT1:A</text>
<text x="38.2" y="55.6">BC847BS</text>
<text x="112" y="54">C3</text>
<text x="121.2" y="54">BC847BS</text>
<text x="62.7" y="61.6">VT1:B</text>
<text x="62.7" y="64.8">BC847BS</text>
<text x="262.2" y="69.4">R26:D</text>
<text x="262.7" y="66.1">R31</text>
<text x="100.2" y="75.5" transform="rotate(-90 100.2 75.5)">VD5</text>
<text x="262.2" y="72.7">R26:C</text>
<text x="262.3" y="76">R26:B</text>
<text x="18.9" y="82.5" transform="rotate(-90 18.9 82.5)">VD2</text>
<text x="111.3" y="80" transform="rotate(-90 111.3 80)">BAV99W</text>
<text x="118.4" y="78.6">VT3:B</text>
<text x="254.1" y="81.2">R26:A</text>
<text x="262.8" y="82.8">22E</text>
<text x="30.4" y="85.9" transform="rotate(-90 30.4 85.9)">BAV99W</text>
<text x="114.3" y="87.5">C4</text>
<text x="121.2" y="85.2">BC847BS</text>
<text x="30.7" y="92">C2</text>
<text x="42.3" y="96.3">VT2:A</text>
<text x="165.8" y="101.2">C6</text>
<text x="226.7" y="100.3">C12</text>
<text x="62.3" y="103.1">VT2:B</text>
<text x="62.7" y="106.4">BC847BS</text>
<text x="100.2" y="105.1" transform="rotate(-90 100.2 105.1)">VD4</text>
<text x="165.3" y="105.5">2u2</text>
<text x="225.7" y="103.8">100n</text>
<text x="45.1" y="110.8" transform="rotate(-90 45.1 110.8)">BC847BS</text>
<text x="111" y="109.5" transform="rotate(-90 111 109.5)">BAV99W</text>
<text x="118.7" y="108.1">VT6:A</text>
<text x="161.4" y="111">R20</text>
<text x="111.7" y="116">C5</text>
<text x="121.2" y="114.7">BC847BS</text>
<text x="161.8" y="116.3">3k3</text>
<text x="170.3" y="115.3">100n</text>
<text x="181.2" y="115.3">C8</text>
<text x="224" y="117.3">R25</text>
<text x="231.6" y="117.3">Fant</text>
<text x="256.4" y="118.3">VT5:A</text>
<text x="45.2" y="123.8">VT6:B</text>
<text x="261" y="122.5">R38</text>
<text x="274.8" y="121.5">VD10</text>
<text x="50.6" y="131.4">BC847BS</text>
<text x="92" y="126.2">VD3</text>
<text x="253.7" y="131.8" transform="rotate(-90 253.7 131.8)">BC847BS</text>
<text x="260.2" y="127.8">360E</text>
<text x="268.6" y="130.1">KM2520-09</text>
<text x="162.1" y="132">C16</text>
<text x="170" y="132">100n</text>
<text x="106.9" y="140.6">VT7</text>
<text x="164" y="138.6">R44</text>
<text x="171.6" y="138.6">5k1</text>
<text x="191.5" y="143.9">R22</text>
<text x="199.1" y="143.9">3k3</text>
<text x="116.2" y="146.5">R14</text>
<text x="185.2" y="146.2" transform="rotate(-90 185.2 146.2)">R43</text>
<text x="216.9" y="149.1" transform="rotate(-90 216.9 149.1)">100n</text>
<text x="221.8" y="149.5" transform="rotate(-90 221.8 149.5)">C10</text>
<text x="248.4" y="149.2" transform="rotate(-90 248.4 149.2)">BAV99W</text>
<text x="116.5" y="151.7">1k0</text>
<text x="163.7" y="151.7">R42</text>
<text x="171.3" y="151.7">1E</text>
<text x="185.2" y="153.2" transform="rotate(-90 185.2 153.2)">51k</text>
<text x="191.5" y="150.4">R23</text>
<text x="199.1" y="150.4">3k3</text>
<text x="226.3" y="155.6">R40</text>
<text x="233.6" y="155.6">75E</text>
<text x="260.2" y="152.8" transform="rotate(-90 260.2 152.8)">P1</text>
<text x="99.2" y="159" transform="rotate(-90 99.2 159)">IRLML2502-ST</text>
<text x="141.5" y="157.4" transform="rotate(-90 141.5 157.4)">R16</text>
<text x="146.7" y="157.1" transform="rotate(-90 146.7 157.1)">5k1</text>
<text x="156" y="158.3">VD8</text>
<text x="226.3" y="161.2">R39</text>
<text x="233.6" y="161.2">75E</text>
<text x="248.4" y="158.8" transform="rotate(-90 248.4 158.8)">VD9</text>
<text x="279.6" y="159" transform="rotate(-90 279.6 159)">NRP02-12D</text>
<text x="183.3" y="166.5">3k3</text>
<text x="183.4" y="162.8">R21</text>
<text x="202.4" y="162.8">R24</text>
<text x="203.1" y="166.5">3k3</text>
<text x="253.8" y="167.4">C14</text>
<text x="262.8" y="167.4">1n</text>
<text x="221.7" y="173.3">R28</text>
<text x="230.6" y="172.1">BC857W-ST</text>
<text x="230.7" y="168.1">VT14</text>
<text x="138.8" y="177.3">Z1</text>
<text x="222.1" y="178.6">3k3</text>
<text x="238.8" y="177.6">5k1</text>
<text x="275.8" y="178.2">BC847BS</text>
<text x="276.1" y="174.7">VT4:A</text>
<text x="60.5" y="185.9" transform="rotate(-90 60.5 185.9)">C11</text>
<text x="116.6" y="184.1" transform="rotate(-90 116.6 184.1)">VD7</text>
<text x="138.4" y="185.8">R15</text>
<text x="225" y="182.2">R41</text>
<text x="238.4" y="182.9">R27</text>
<text x="259.7" y="183.5">VT4:B</text>
<text x="101.4" y="192" transform="rotate(-90 101.4 192)">VD11</text>
<text x="108.4" y="190.8" transform="rotate(-90 108.4 190.8)">5V6</text>
<text x="119.9" y="186.9" transform="rotate(-90 119.9 186.9)">BAV99W</text>
<text x="138.3" y="191.7">3k3</text>
<text x="173.7" y="190.1" transform="rotate(-90 173.7 190.1)">24C64</text>
<text x="201.8" y="191">C9</text>
<text x="225.3" y="187.5">1k0</text>
<text x="260.2" y="186.8">BC847BS</text>
<text x="60.2" y="195.3" transform="rotate(-90 60.2 195.3)">100n</text>
<text x="91" y="193.1" transform="rotate(-90 91 193.1)">10u*6V3</text>
<text x="94.3" y="194.4" transform="rotate(-90 94.3 194.4)">C13</text>
<text x="130.1" y="195.3">VT5:B</text>
<text x="200.2" y="196.9">100n</text>
<text x="226.7" y="195.7">VD12</text>
<text x="132.8" y="198.9">BC847BS</text>
<text x="239.8" y="200.6">BAV99W</text>
</g>
<g font-size="2.8">
<text x="40.8" y="11.6">PIN-110 (Z-5R Relay Wiegand)</text>
<text x="5.8" y="16.9">Схема от :</text>
<text x="41.5" y="16.9">12/08/18</text>
<text x="5.6" y="21.4">Текстолит</text>
<text x="41.5" y="21.4">*110-03*</text>
<text x="55.2" y="21.4">12/08/18</text>
<text x="5.8" y="26.3">Коды Clarion</text>
<text x="42.1" y="26.7">PIN - 4830</text>
<text x="63.8" y="26.7">SMD - 4829</text>
<text x="55.4" y="38.8">R5</text>
<text x="61" y="38.8">3k3</text>
<text x="131.2" y="37.2">R17</text>
<text x="13.7" y="45.4">R1</text>
<text x="55.4" y="45.4">R7</text>
<text x="61.1" y="45.4">3k3</text>
<text x="131.7" y="42.4">3k3</text>
<text x="13" y="50.6">30E</text>
<text x="66.1" y="52.6">R9</text>
<text x="93.9" y="48.7">R11</text>
<text x="93.9" y="53.9">30E</text>
<text x="30.3" y="57.2">33pF</text>
<text x="65.6" y="57.8">3k3</text>
<text x="111.6" y="60.5">33pF</text>
<text x="48.8" y="70" transform="rotate(-90 48.8 70)">15E</text>
<text x="54" y="69.4" transform="rotate(-90 54 69.4)">R3</text>
<text x="131.2" y="68.3">R18</text>
<text x="131.7" y="73.6">3k3</text>
<text x="54" y="80.1">R6</text>
<text x="60.7" y="80.1">3k3</text>
<text x="93.9" y="79.9">R12</text>
<text x="13.7" y="86.7">R2</text>
<text x="54.4" y="86.7">R8</text>
<text x="60.5" y="86.7">3k3</text>
<text x="93.9" y="85.1">30E</text>
<text x="13" y="92">30E</text>
<text x="65.4" y="93.9">R10</text>
<text x="111.6" y="91.6">33pF</text>
<text x="30.3" y="98.5">33pF</text>
<text x="65.6" y="99.2">3k3</text>
<text x="131.2" y="97.9">R19</text>
<text x="131.7" y="103.1">3k3</text>
<text x="48.8" y="111.4" transform="rotate(-90 48.8 111.4)">15E</text>
<text x="54" y="110.7" transform="rotate(-90 54 110.7)">R4</text>
<text x="93.9" y="109.3">R13</text>
<text x="93.9" y="114.6">30E</text>
<text x="111.6" y="121.1">33pF</text>
<text x="87.5" y="132.9">1N5819HW</text>
<text x="167.4" y="169.8" transform="rotate(-90 167.4 169.8)">1N5819HW</text>
<text x="71" y="181.2">78L05ABU</text>
</g>
<g font-size="2.3">
<text x="5.8" y="33">U12</text>
<text x="75.9" y="39.6">UCC</text>
<text x="83.9" y="36.3">U12</text>
<text x="143.8" y="37.9">UCC</text>
<text x="152.9" y="39.6">JP1</text>
<text x="4.2" y="46.2">DATA0</text>
<text x="74.3" y="46.2">ID0_IN</text>
<text x="152" y="42.9">AU12</text>
<text x="152" y="46.2">ESND</text>
<text x="235.5" y="46.2">ID0_OUT</text>
<text x="239.4" y="42.9">JP2</text>
<text x="72.6" y="53.4">ID0_OUT</text>
<text x="84.7" y="49.4">BUTT</text>
<text x="142.3" y="49.4">IBUTT</text>
<text x="152.7" y="52.7">SCL</text>
<text x="237.5" y="49.4">ID1_IN</text>
<text x="241.9" y="52.7">ZP</text>
<text x="152.1" y="59.3">IBUTT</text>
<text x="152.5" y="56">SDA</text>
<text x="235.5" y="56">ID1_OUT</text>
<text x="237.8" y="59.3">ID0_IN</text>
<text x="152.3" y="62.5">ILED</text>
<text x="152.4" y="65.8">IDOOR</text>
<text x="237.7" y="62.5">ON_485</text>
<text x="238.9" y="65.8">LOCK</text>
<text x="248.1" y="62.5">UCC</text>
<text x="248.2" y="65.8">RES</text>
<text x="84.2" y="67.4">U12</text>
<text x="142.8" y="69.1">UCC</text>
<text x="153.5" y="69.1">T1</text>
<text x="240.2" y="69.1">LED</text>
<text x="248.2" y="69.1">SDA</text>
<text x="5.8" y="74.4">U12</text>
<text x="153.5" y="72.3">T2</text>
<text x="238.6" y="75.6">VCAP</text>
<text x="248.3" y="72.3">SCL</text>
<text x="248.6" y="75.6">JP2</text>
<text x="76.3" y="80.9">UCC</text>
<text x="84.8" y="80.5">LED-G</text>
<text x="143.4" y="80.5">ILED</text>
<text x="153.2" y="82.2">RES</text>
<text x="239.5" y="82.2">UCC</text>
<text x="248.6" y="82.2">JP1</text>
<text x="4.2" y="87.5">DATA1</text>
<text x="74.5" y="87.5">ID1_IN</text>
<text x="239.5" y="88.7">GND</text>
<text x="72.6" y="94.7">ID1_OUT</text>
<text x="84.6" y="97">U12</text>
<text x="142.2" y="98.6">UCC</text>
<text x="152.4" y="101.2">VCAP</text>
<text x="152.5" y="107.1">RES</text>
<text x="84.5" y="110.1">DOOR</text>
<text x="141.2" y="110.1">IDOOR</text>
<text x="152.3" y="111.7">UCC</text>
<text x="247.1" y="110.1">UCC</text>
<text x="241.4" y="118">T1</text>
<text x="247.1" y="116.6">LED</text>
<text x="241.4" y="123.2">T2</text>
<text x="73.2" y="126.2">ON_485</text>
<text x="83.3" y="127.8">+12V</text>
<text x="152.3" y="128.1">AU12</text>
<text x="84.1" y="136.9">XSND</text>
<text x="269" y="132.3">GREEN</text>
<text x="288.5" y="139">NO</text>
<text x="4.6" y="145.5">DATA1</text>
<text x="4.9" y="148.8">DATA0</text>
<text x="61.4" y="145.5">U12</text>
<text x="144.8" y="147.1">ESND</text>
<text x="152.4" y="145.5">U12</text>
<text x="205.3" y="144.5">JP1</text>
<text x="5.9" y="155.3">BUTT</text>
<text x="152.9" y="152.3">PU12</text>
<text x="203.5" y="156">UCC</text>
<text x="205.3" y="151.1">JP2</text>
<text x="3.8" y="161.9">XSND</text>
<text x="5.4" y="158.6">LED-G</text>
<text x="211.9" y="156.3">PU12</text>
<text x="285.9" y="159.9">COMM</text>
<text x="5.2" y="165.1">+12V</text>
<text x="146.1" y="167.1">UCC</text>
<text x="288" y="163.2">NC</text>
<text x="4.8" y="171.7">DOOR</text>
<text x="152.1" y="168.8">+12V</text>
<text x="170.6" y="172.4">DD1</text>
<text x="163.7" y="177.3">A0</text>
<text x="168.7" y="176">EPROM</text>
<text x="178" y="177.3">SDA</text>
<text x="203.3" y="175.6">SDA</text>
<text x="203.5" y="178.9">SCL</text>
<text x="212.7" y="174">LOCK</text>
<text x="3.6" y="184.2">COMM</text>
<text x="5.7" y="180.9">NC</text>
<text x="163.7" y="180.5">A1</text>
<text x="163.7" y="183.8">A2</text>
<text x="178.2" y="180.5">SCL</text>
<text x="203.2" y="185.4">UCC</text>
<text x="5.6" y="187.5">NO</text>
<text x="148.2" y="186.8">ZP</text>
<text x="152" y="188.7">GND</text>
<text x="163.7" y="190.4">WE</text>
<text x="177.5" y="190.4">GND</text>
<text x="177.6" y="187.1">UCC</text>
<text x="110.9" y="204.1">UCC</text>
</g>
<g font-size="1.8">
<text x="196" y="35.2">DD2</text>
<text x="171.4" y="40.1">16</text>
<text x="174.9" y="41.1">PB0/A0/[T1_CH1]</text>
<text x="203.1" y="41.1">[T1_BK]/T3_CH2/PD0</text>
<text x="222.8" y="40.1">25</text>
<text x="171.4" y="46.7">14</text>
<text x="171.4" y="43.4">15</text>
<text x="174.9" y="47.7">PB2/A2/[T1_CH3]</text>
<text x="174.9" y="44.4">PB1/A1/[T1_CH2]</text>
<text x="201.9" y="47.7">[T2_CH3]/T3_CH1/PD2</text>
<text x="212.3" y="44.4">SWIM/PD1</text>
<text x="222.8" y="46.7">27</text>
<text x="222.8" y="43.4">26</text>
<text x="171.4" y="49.9">13</text>
<text x="171.4" y="53.2">12</text>
<text x="174.9" y="51">PB3/A3/[T1_ETR]</text>
<text x="210.4" y="51">T2_CH2/PD3</text>
<text x="222.8" y="49.9">28</text>
<text x="222.8" y="53.2">29</text>
<text x="171.4" y="56.5">11</text>
<text x="171.4" y="59.7">18</text>
<text x="174.9" y="57.5">PB5/A5/[I2C_SDA]</text>
<text x="174.9" y="54.2">PB4/A4/[I2C_SCL]</text>
<text x="203.9" y="54.2">[BEEP]/T2_CH1/PD4</text>
<text x="211.5" y="57.5">U2_TX/PD5</text>
<text x="222.8" y="56.5">30</text>
<text x="222.8" y="59.7">31</text>
<text x="171.4" y="63">19</text>
<text x="174.9" y="60.8">PC1/T1_CH1/U2_CK</text>
<text x="174.9" y="64">PC2/T1_CH2</text>
<text x="206.2" y="64">[T1_CH4]/TLI/PD7</text>
<text x="211.3" y="60.8">U2_RX/PD6</text>
<text x="222.8" y="63">32</text>
<text x="256.9" y="65.3">30E</text>
<text x="274.7" y="63">1</text>
<text x="171.4" y="66.3">20</text>
<text x="171.4" y="69.6">21</text>
<text x="174.9" y="67.3">PC3/T1_CH3</text>
<text x="174.9" y="70.6">PC4/T1_CH4</text>
<text x="209.5" y="67.3">SPI_NSS/PE5</text>
<text x="214.2" y="70.6">A12/PF4</text>
<text x="222.8" y="66.3">17</text>
<text x="222.8" y="69.6">8</text>
<text x="274.7" y="66.3">2</text>
<text x="274.7" y="69.6">3</text>
<text x="171.4" y="76.1">23</text>
<text x="171.4" y="72.8">22</text>
<text x="174.9" y="77.1">PC6/SPI_MOSI</text>
<text x="174.9" y="73.9">PC5/SPI_SCK</text>
<text x="198.5" y="77.2" transform="rotate(-90 198.5 77.2)">STM8S105K6</text>
<text x="216.4" y="77.1">VCAP</text>
<text x="217.8" y="73.9">VSS</text>
<text x="222.8" y="76.1">5</text>
<text x="222.8" y="72.8">4</text>
<text x="274.7" y="72.8">4</text>
<text x="274.7" y="76.1">5</text>
<text x="171.4" y="79.4">24</text>
<text x="172.5" y="82.7">1</text>
<text x="174.9" y="83.7">RST</text>
<text x="174.9" y="80.4">PC7/SPI_MISO</text>
<text x="215.6" y="83.7">VDDIO</text>
<text x="217.5" y="80.4">VDD</text>
<text x="222.8" y="79.4">6</text>
<text x="222.8" y="82.7">7</text>
<text x="274.7" y="79.4">6</text>
<text x="274.7" y="82.7">7</text>
<text x="172.5" y="86">2</text>
<text x="172.5" y="89.3">3</text>
<text x="174.9" y="87.1">PA1/OSCIN</text>
<text x="216.3" y="87.1">VDDA</text>
<text x="222.8" y="86">9</text>
<text x="222.8" y="89.3">10</text>
<text x="274.7" y="86">8</text>
<text x="174.9" y="90.3">PA2/OSCOUT</text>
<text x="216.5" y="90.3">VSSA</text>
<text x="30.1" y="143.7">X2</text>
<text x="265" y="143.4" transform="rotate(-90 265 143.4)">5</text>
<text x="274.8" y="143.4" transform="rotate(-90 274.8 143.4)">4</text>
<text x="22.6" y="146">1</text>
<text x="22.6" y="149.3">2</text>
<text x="28.9" y="147">DATA1</text>
<text x="22.6" y="152.5">3</text>
<text x="22.6" y="155.8">4</text>
<text x="28.9" y="150.2">DATA0</text>
<text x="30.8" y="153.5">GND</text>
<text x="22.6" y="159.1">5</text>
<text x="27.3" y="156.8">BUTTON</text>
<text x="31" y="160">LED</text>
<text x="265" y="159.8" transform="rotate(-90 265 159.8)">2</text>
<text x="271.5" y="159.8" transform="rotate(-90 271.5 159.8)">1</text>
<text x="274.8" y="159.8" transform="rotate(-90 274.8 159.8)">3</text>
<text x="22.6" y="162.4">6</text>
<text x="22.6" y="165.6">7</text>
<text x="25.2" y="166.6">+9V...+16V</text>
<text x="30.6" y="163.3">SND</text>
<text x="22.6" y="168.9">8</text>
<text x="22.6" y="172.2">9</text>
<text x="29" y="173.2">DOOR</text>
<text x="30.5" y="169.9">GND</text>
<text x="74.1" y="172.6">DA3</text>
<text x="161.3" y="179.4">2</text>
<text x="184.1" y="176.1">5</text>
<text x="184.1" y="179.4">6</text>
<text x="28.7" y="185.6">COMM</text>
<text x="31.8" y="182.4">NO</text>
<text x="161.3" y="182.7">3</text>
<text x="184.1" y="185.9">8</text>
<text x="31.9" y="188.9">NC</text>
<text x="161.3" y="189.2">7</text>
<text x="184.1" y="189.2">4</text>
</g>
</svg>
